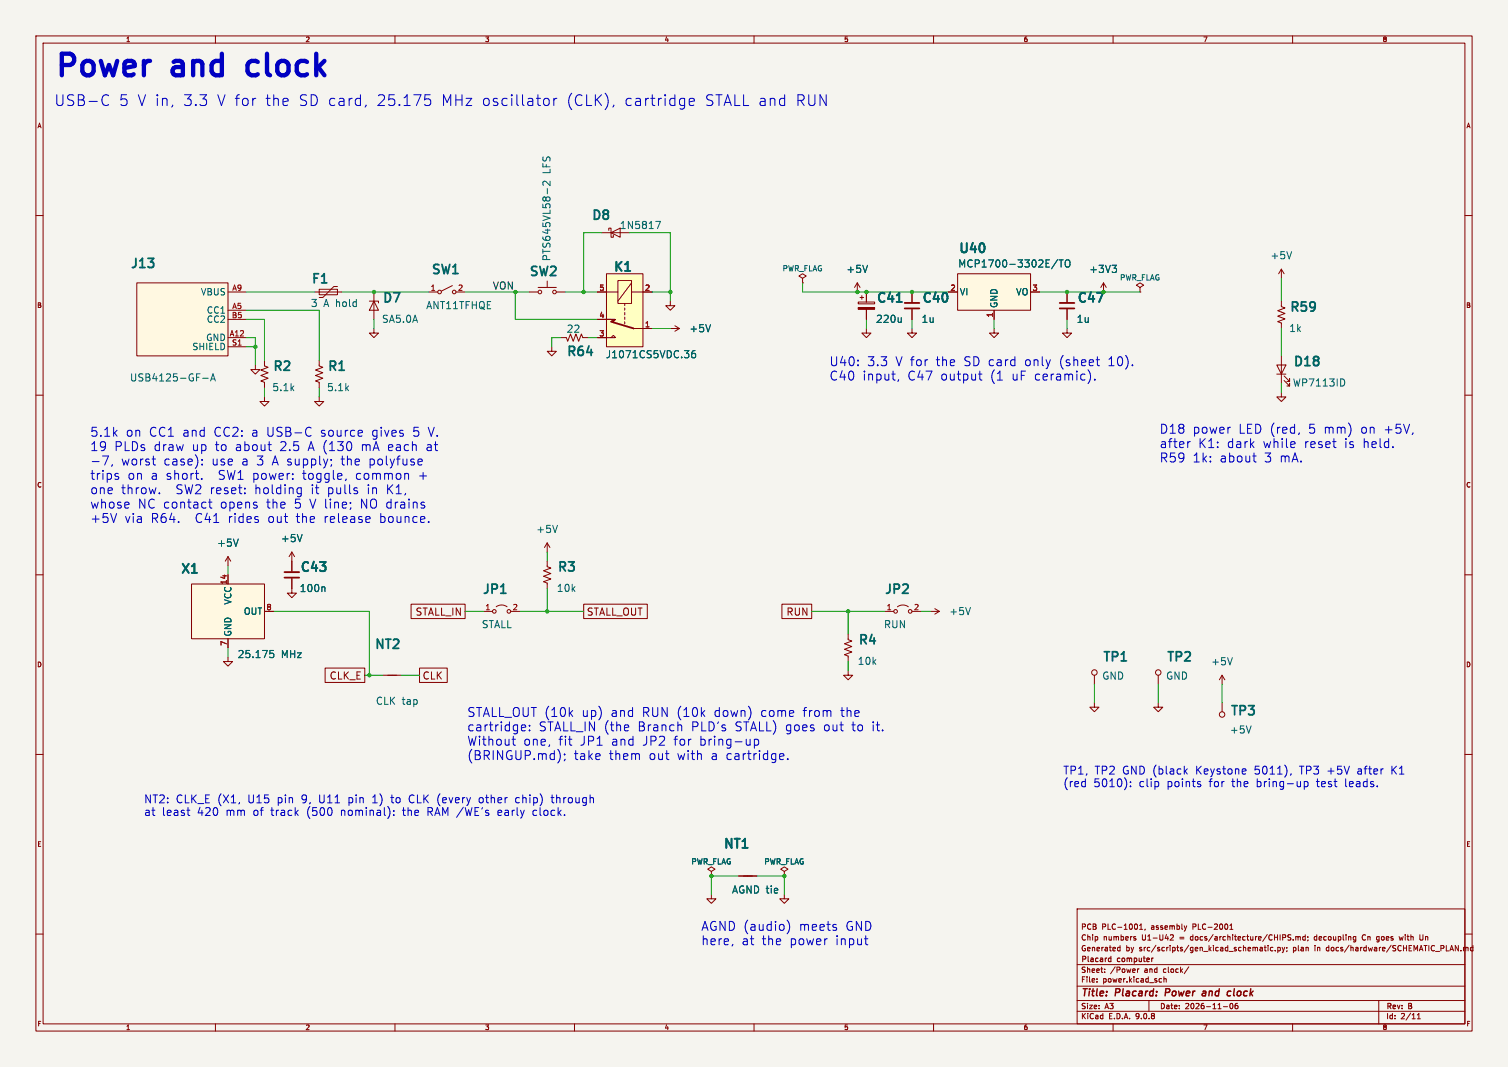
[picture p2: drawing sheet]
<svg xmlns="http://www.w3.org/2000/svg" width="420mm" height="297mm" viewBox="0 0 420 297" stroke-linecap="round" stroke-linejoin="round" font-family="sans-serif">
<path d="M0 0h420v297h-420z" fill="#f5f4ef" stroke="#f5f4ef" stroke-width=".28"/>
<g fill="none" stroke="#840000" stroke-width=".28">
<path d="M10 10h400v277h-400zM12 12h396v273h-396zM60 10v2M110 10v2M160 10v2M210 10v2M260 10v2M310 10v2M360 10v2M10 60h2M238.8 78.7l-.8 1.3M238.8 78.7l.7 1.3"/>
<path d="M238.8 78.7v2.6M356.9 74.9l-.8 1.3M356.9 74.9l.7 1.3M356.9 74.9v2.6M408 60h2M239 84.1h4.6v.5h-4.6zM239.5 82.8h1M240 82.3v1M241.3 91.4v1.3h1.3l-1.3 1.3-1.3-1.3h1.3M241.3 81.3v2.8M241.3 86.1v2.8M297.2 91.4v1.3h1.2l-1.2 1.3-1.3-1.3h1.3"/>
<path d="M317.5 80l1-.6-1-.7-1 .7 1 .6v1.3M317.5 81.3h.1M356.9 83.8v1.5l1 .4-2 .8 2 .7-2 .8 2 .8-2 .7 1 .4v1.5M356.9 99.1v7.6M10 110h2M355.6 101.6h2.5l-1.2 2.5zM355.6 104.1h2.5M356.9 109.2v1.3h1.2l-1.2 1.3-1.3-1.3h1.3M357.6 105.9l1.6 1.5v-.7v.7h-.8M357.6 104.6l1.6 1.6v-.8v.8h-.8M408 110h2M10 160h2"/>
<path d="M408 160h2M236.2 176.5v1.6l1 .3-2 .8 2 .8-2 .7 2 .8-2 .7 1 .4v1.6M246.4 170.2h2.5M249.9 168.9l.8-.4 .8-.1 1.5 .5M254 170.2h2.5M259.1 170.2h2.5M260.3 169.4l1.3 .8M261.6 170.2l-1.3 .7M236.2 186.7v1.3h1.3l-1.3 1.2-1.3-1.2h1.3M10 210h2M408 210h2M198.1 242.6l1-.7-1-.6-1 .6 1 .7v1.2"/>
<path d="M198.1 243.8h.1M198.1 248.9v1.3h1.3l-1.3 1.3-1.3-1.3h1.3M205.7 243.8h5.1M218.4 242.6l1.1-.7-1.1-.6-1 .6 1 .7v1.2M218.4 243.8h.1M218.4 248.9v1.3h1.3l-1.3 1.3-1.2-1.3h1.2M300 253h108v32h-108zM317.4 258.7h.8M317.4 257.6l.4-.4v1.5M318.9 258.6l-.1 .3M329.8 257.7l.4 1M330.2 258.7l-.2 .3"/>
<path d="M330.5 257.7l-.3 1M342.5 258.7h.9M342.5 257.6l.4-.4v1.5M10 260h2M300 278.5h108M300 274.5h108M300 268.5h108M305.5 273.2v.2M305.5 272.5v.1M307.7 270.5v.2M307.7 269.8v.1M311.4 264.6h.5"/>
<path d="M311.4 263.8h.5M311.9 263.2v1.5M315.9 261.2l.5 .3-.5 .2M315.9 260.7l.4 .1M316.8 269.7v1M317.2 269.7l-.4 .3M320 278.5v3M323.1 272.4l.4 .1M323.5 273.3l-.4 .1M324.2 272.5h.5l.1 .9M324.2 271.9v1.5M325.9 260.3l.6-.1 .3 .4-.9 1.1h.9"/>
<path d="M331.1 269.1l-1.3 1.9M342.7 279.4l.2-.1a.8 .8 0 0 1 .5 .7 .8 .8 0 0 1-.5 .8l-.4-.6zM344.7 279.3l-.5 .1-.2 .2-.1 .9 .3 .3 .5-.2v-.7h-.5l-.3 .2M351.1 263.7l.5 .2v.8M351.6 264.6l-.5 .1M351.6 264l-.5 .1M352.1 263.7h.6M352.3 263.2v1.3l.4 .2M353.2 263.2v.1M353.2 263.7v1M354.5 263.8l-.4-.1-.3 .3 .1 .6h.6M355.2 264.5v.2"/>
<path d="M355.9 263.8l.4-.1 .3 .3-.2 .6h-.5M355.9 263.7v1.5M357.1 263.7l.3 1M357.4 264.7l-.3 .5M357.8 263.7l-.4 1M358.4 263.8v.1M358.4 264.6l-.1 .3M358.9 260.2l.6 .1M359.2 261l.3 .3-.3 .4M360.2 261.5v.2M360.9 260.8l.4-.1 .2 .2M360.9 260.7v1"/>
<path d="M361.5 260.9l.2-.2 .4 .1 .1 .9M361.5 260.9v.8M363.5 260.8l-.4-.1-.3 .3 .1 .6h.6M363.5 260.2v1.5M364.2 260.8v.1M364.3 261.6l-.1 .3M377 261.6h.6M377 260.8h.6M377.6 260.7v1.2l-.5 .3M383.4 260.8v.7M384 278.5v6.5M389.7 260.7l.2 1"/>
<path d="M395.4 260.2v1.2l.6 .3M407.6 263.8l.4-.1 .2 .2M407.6 263.7v1M408 260h2M408.2 263.9l.2-.2 .4 .1 .1 .9M408.2 263.9v.8M410.2 263.8l-.4-.1-.3 .3 .2 .6h.5M410.2 263.2v1.5M60 285v2M110 285v2M160 285v2M210 285v2"/>
<path d="M260 285v2M300 281.5h108M310 285v2M340.7 280.2h1.2M360 285v2M394.7 283.6h.9M394.7 282.5l.5-.4v1.5"/>
<circle cx="249.4" cy="170.2" r=".51"/>
<circle cx="253.5" cy="170.2" r=".51"/>
</g>
<path d="M324.7 275.2l-.2 2M334.9 277.1h.8M335 276h.8M335.8 276.3l-.9 .2M342.6 275.9l.2 .1" fill="none" stroke="#840000" stroke-width=".4"/>
<path d="M309 266.7l.4 .1M309.4 266.2v1.5M309.4 267.6l-.4 .1" fill="none" stroke="#840000" stroke-width=".3"/>
<path d="M239 85.6h4.6v.5h-4.6z" fill="#840000" stroke="#840000" stroke-width=".28"/>
<path d="M249.7 84h1.5" fill="none" stroke="#006464" stroke-width=".51"/>
<path d="M251 88.4v1.3M251 89.5l-.1 .1M374.1 105.6l.4 .7-.4 1.1" fill="none" stroke="#006464" stroke-width=".28"/>
<path d="M266.7 76.2h20.3v10.2h-20.3z" fill="#fff8e1"/>
<path d="M266.7 76.2h20.3v10.2h-20.3zM254 81.3v2.8M254 86.1v2.8M264.2 81.3h2.5M276.9 86.4v2.5M287 81.3h2.6M73.7 110.5v1.3h1.2l-1.2 1.2-1.3-1.2h1.3" fill="none" stroke="#840000" stroke-width=".28"/>
<path d="M294.6 72.2l-1.7 2.6M295 72.3h1.1M295.5 72.3v2M296.8 72.6l.3-.3a.67 .67 0 0 1 .9 .7v.7a.67 .67 0 0 1-.7 .7 .67 .67 0 0 1-.6-.7z" fill="none" stroke="#006464" stroke-width=".28"/>
<path d="M252 84.3h4M252 85.9h4" fill="none" stroke="#840000" stroke-width=".51"/>
<path d="M38.1 78.7h25.4v20.4h-25.4z" fill="#fff8e1"/>
<g fill="none" stroke="#840000" stroke-width=".28">
<path d="M38.1 78.7h25.4v20.4h-25.4zM94 79.8h-1l-3.1 3h-1M126 79.5l-3.1 1.5M307.3 78.7l-.7 1.3M307.3 78.7l.8 1.3M307.3 78.7v2.6M63.5 81.3h5.1M63.5 86.4h5.1M63.5 88.9h5.1M63.5 94h5.1M63.5 96.5h5.1M87.6 81.3h7.6"/>
<path d="M88.9 80.5h5.1v1.5h-5.1zM102.9 83.8h2.5v.5M104.1 91.4v1.3h1.3l-1.3 1.3-1.2-1.3h1.2M104.1 83.8l1.3 2.6h-2.5zM104.1 81.3v7.6M119.4 81.3h2.5M127 81.3h2.5M186.7 83.8v1.3h1.3l-1.3 1.3-1.3-1.3h1.3M254 91.4v1.3h1.3l-1.3 1.3-1.3-1.3h1.3M276.9 91.4v1.3h1.2l-1.2 1.3-1.3-1.3h1.3M297.2 81.3v2.8M297.2 86.1v2.8"/>
<path d="M71.1 101.6v1.3h1.3l-1.3 1.2-1.3-1.2h1.3M73.7 100.3v1.6l1 .3-2.1 .8 2.1 .8-2.1 .7 2.1 .8-2.1 .7 1.1 .4v1.6M88.9 100.3v1.6l1 .3-2 .8 2 .8-2 .7 2 .8-2 .7 1 .4v1.6M88.9 110.5v1.3h1.3l-1.3 1.2-1.3-1.2h1.3M63.5 182.9v1.3h1.3l-1.3 1.2-1.3-1.2h1.3M106.7 188h5.1M304.8 195.6v1.3h1.3l-1.3 1.2-1.3-1.2h1.3M304.8 188v2.5M322.6 195.6v1.3h1.2l-1.2 1.2-1.3-1.2h1.3M322.6 188v2.5M340.4 188l-.8 1.2M340.4 188l.7 1.2"/>
<path d="M340.4 188v2.5M340.4 195.6v2.5"/>
<circle cx="122.4" cy="81.3" r=".51"/>
<circle cx="126.5" cy="81.3" r=".51"/>
<circle cx="304.8" cy="187.2" r=".76"/>
<circle cx="322.6" cy="187.2" r=".76"/>
<circle cx="340.4" cy="198.9" r=".76"/>
</g>
<path d="M309.7 73.8h1.3l-.7 .8M310.8 74.7l.2 .3-.2 .8M56.5 105.3h1.5M58.7 106.1l.6-2 .7 2M58.8 105.5h1" fill="none" stroke="#006464" stroke-width=".28"/>
<path d="M295.1 84.3h4.1M295.1 85.9h4.1" fill="none" stroke="#840000" stroke-width=".51"/>
<path d="M53.3 162.6h20.4v15.2h-20.4z" fill="#fff8e1"/>
<g fill="none" stroke="#840000" stroke-width=".28">
<path d="M152.4 78.2v1.8M167.6 64.8h5.1M169.5 64.1v-.6h.7v2.5h.6v-.6M170.2 64.8l2.5-1.3v2.5zM223.5 77.5l1-.7-1-.6-1 .6 1 .7v1.2M223.5 78.7h.1M147.3 81.3h2.6M149.9 80h5M153.7 96.5v1.3h-1.3l1.3 1.3 1.2-1.3h-1.2M154.9 81.3h2.6M156.2 94h1.5l.4 1 .8-2 .7 2 .8-2 .8 2 .7-2 .4 1h1.5M63.5 154.9v2.6"/>
<path d="M63.5 154.9l-.8 1.3M63.5 154.9l.8 1.3M81.3 153.7l-.8 1.2M81.3 153.7l.7 1.2M81.3 153.7v5.3M152.4 156.2v1.5l1 .4-2 .8 2 .7-2 .8 2 .8-2 .7 1 .4v1.5M152.4 151.1l-.8 1.3M152.4 151.1l.8 1.3M152.4 151.1v2.6M53.3 162.6h20.4v15.2h-20.4zM63.5 177.8v2.5M73.7 170.2h2.5"/>
<path d="M81.3 161v4.1h1.2l-1.2 1.3-1.3-1.3h1.3"/>
<circle cx="150.4" cy="81.3" r=".51"/>
<circle cx="154.4" cy="81.3" r=".51"/>
</g>
<path d="M152.4 52.4v1.6M153.2 50.4v1.3l-1.4-1.3-.6 .4 .2 .8M182.6 61.6h1.4l-.9 2M90.4 163.4l.1 1.3M75.2 181.1h1M75.4 181.8h.5l.4 .4-.2 .8-.7 .1" fill="none" stroke="#006464" stroke-width=".28"/>
<path d="M79.2 159.3h4.1M79.2 160.8h4.1" fill="none" stroke="#840000" stroke-width=".51"/>
<path d="M168.9 76.2h10.2v20.3h-10.2z" fill="#ffffc2"/>
<g fill="none" stroke="#840000" stroke-width=".28">
<path d="M168.9 76.2h10.2v20.3h-10.2zM172.1 78.1h3.8v6.4h-3.8zM175.9 78.7l-3.8 5.1M166.4 94h5l-.6-.7-.6 .7M166.4 81.3h5.7M166.4 88.9h2.5M174 84.5v.6M174 85.7v.7M174 87v.6M174 88.3v.6M174 89.5v.7M175.9 81.3h5.7"/>
<path d="M176.5 91.4h5.1M186.7 91.4h2.5M188 90.7l1.2 .7M189.2 91.4l-1.2 .8M241.3 81.3v2.8M241.3 86.1v2.8M254 81.3v2.8M254 86.1v2.8M264.2 81.3h2.5M276.9 86.4v2.5M287 81.3h2.6M297.2 81.3v2.8"/>
<path d="M297.2 86.1v2.8M81.3 156.2v2.8M63.5 177.8v2.5M73.7 170.2h2.5M81.3 161v2.8M114.5 168.2h15v4h-15zM134.6 170.2h2.6M138.2 168.9l.7-.4 .9-.1 1.4 .5M142.2 170.2h2.6M162.6 168.2h17.7v4h-17.7zM217.8 168.2h8.3v4h-8.3zM90.5 186h11.1v4h-11.1z"/>
<path d="M116.8 186h7.8v4h-7.8zM198.1 243.8h.1M205.7 243.8h5.1M218.4 243.8h.1"/>
<circle cx="137.7" cy="170.2" r=".51"/>
<circle cx="141.7" cy="170.2" r=".51"/>
</g>
<path d="M168.9 88.9h2.5l-.6 .6-.6-.6z" fill="#840000" stroke="#840000" stroke-width=".28"/>
<path d="M170.2 89.5l6.3 1.9" fill="none" stroke="#840000" stroke-width=".51"/>
<path d="M294.6 72.2l-1.7 2.6M295 72.3h1.1M295.5 72.3v2M296.8 72.6l.3-.3a.67 .67 0 0 1 .9 .7v.7a.67 .67 0 0 1-.7 .7 .67 .67 0 0 1-.6-.7zM309.7 73.8h1.3l-.7 .8M310.8 74.7l.2 .3-.2 .8M193.6 97.6l-.6 .1a1.35 1.35 0 0 0 0 1.9l.7-.2 .1-.7-.4-.3-.6 .1-.2 .2M251 88.4v1.3M251 89.5l-.1 .1M90.4 163.4l.1 1.3M75.2 181.1h1M75.4 181.8h.5l.4 .4-.2 .8-.7 .1" fill="none" stroke="#006464" stroke-width=".28"/>
<path d="M249.7 84h1.5M139.5 165.1h1.4" fill="none" stroke="#006464" stroke-width=".51"/>
<g fill="none" stroke="#009600" stroke-width=".28">
<path d="M167.6 64.8h-5v16.5M175.3 64.8h11.4v19M223.5 78.7v2.6h40.7M356.9 77.5v6.3M68.6 88.9h5.1v11.4M68.6 81.3h19M68.6 94h2.5v7.6M68.6 96.5h2.5M68.6 86.4h20.3v13.9M95.2 81.3h24.2M104.1 88.9v2.5M129.5 81.3h17.8"/>
<path d="M143.5 81.3v7.6h22.9M156.2 94h-2.5v2.5M157.5 81.3h8.9M163.8 94h2.6M181.6 81.3h5.1M181.6 91.4h5.1M241.3 88.9v2.5M254 88.9v2.5M276.9 88.9v2.5M289.6 81.3h27.9M297.2 88.9v2.5M356.9 91.4v7.7"/>
<path d="M73.7 108v2.5M88.9 108v2.5M356.9 106.7v2.5M63.5 157.5v2.5M152.4 153.7v2.5M76.2 170.2h26.7v17.8M129.5 170.2h5.1M144.8 170.2h17.8M152.4 163.8v6.4M226.1 170.2h20.3M236.2 170.2v6.3M256.5 170.2h2.6"/>
<path d="M63.5 180.3v2.6M101.6 188h5.1M111.8 188h5M236.2 184.2v2.5M304.8 190.5v5.1M322.6 190.5v5.1M340.4 190.5v5.1M205.7 243.8h-7.6v5.1M210.8 243.8h7.6v5.1"/>
</g>
<g fill="none" stroke="#0000c2" stroke-width=".28">
<path d="M29 26.5a1.05 1.05 0 0 1 1.2 .2M30.2 29.1a1.05 1.05 0 0 1-1.2 .1M48.1 29.2l-.1 .5M55.7 26.4h1.8l-1 1.1M57.4 27.8l.1 .3-.1 1M71.2 27.4l-.7 .3M79.8 27.4l.3 .1 .1 .6-1.4 .3M80.1 29.2l-.3 .2M100.1 27.4l.3 .1M100.4 26.4v3M100.4 29.2l-.3 .2M102 29.4l-.3 .4"/>
<path d="M119.8 26.4h-1.4l-.2 1.4 .5-.3 1 .2 .3 .4-.2 1-.4 .3h-.7l-.5-.3M149.4 27.4h1.1M150 29.2l.5 .2M151.5 27.7a.81 .81 0 0 1 .8-.3 .81 .81 0 0 1 .7 .5v.9a.81 .81 0 0 1-.8 .6 .81 .81 0 0 1-.8-.6zM154.2 27.4v2M154.8 27.4l-.6 .5M168.7 26.1a3.5 3.5 0 0 1 0 4.3M189.2 28.8l.6 .6 .9-.2M190.7 27.5l-.9-.1-.6 .5M190.7 27.4v2.4a.81 .81 0 0 1-1.3 .4M193 27.4h-.6l-.4 .4 .1 1.4 .9 .2M193.4 28.1l-1.4 .3"/>
<path d="M218.2 27.4h-.5l-.6 .5 .1 1.2 .5 .3h.5M228.4 26.4l1.7 3v-3M282.7 99.3v2.5M305.6 99.3v2.1l.1 .3 .5 .1M85.6 119.1l.6-.2 .4 .3M100.1 119.8l.7 .1 .1 .5-1.2 .2M112 119.8l.2 .1M250.3 105.7l-.3 .5M272.5 104.1h1M272.9 103.3v2.1l.1 .3 .5 .1M277.8 105.8h1.4M282.4 100.1l.3 .2"/>
<path d="M282.7 101.7l-.3 .1M292.5 100.1l-.6 1.7M303.6 104v1.7l-.6 1.1M304.9 105.6v.2M305.3 100.1h.9M315.4 101.6v.2M342.5 118.9h.2M376.1 118.8v1.7M28.6 126.9h1.6l-1.1 2.5M31.3 129.3l-.2 .5M32.4 132.6l.6 .1 .1 .4-.4 .3h-.5M32.4 131.8l.6 .1"/>
<path d="M42.4 127.8h.9M42.8 129.3l.5 .1M44.4 137.2v.2M56.2 133.2v.2M56.3 129.2v.2M56.3 127.9v.2M58.1 139.8h.9M58.4 138.9v2.2l.2 .2 .4 .1M68.2 137.2v.2M68.2 135.9v.2M71.3 139.8l.2 .1M74.6 123.8h1"/>
<path d="M75 122.9v2.2l.1 .2 .5 .1M81.5 133.2v.2M81.5 131.9v.2M83.9 135.8v2l-.2 .4M83.9 135.9l-.7-.1-.5 .4v.8l.3 .3h.9M86.6 121.2l-.4 .2-.6-.1M91.3 127.8l-.6 1.6M92.2 127.9v.2M92.4 129.3l-.3 .5M94.9 131.8l.2 .1 .1 .5-1.2 .2M95.1 133.3l-.2 .1M96.4 133.3l-.2 .5"/>
<path d="M97.4 122.9a1.56 1.56 0 0 1 0 2.5h-.3M97.6 139.9v.2M98.7 136.5l.8 .2 .1 .4-.3 .3-.7-.1M98.7 135.9h.8M100.8 121.3l-.7 .1M112 120.6l.4 .4-.4 .4M112.7 132l.4-.2 .6 .1 .1 1.5M112.7 131.8v1.6M115.6 123.8l.3 .3v1.3M116.4 128.6l1.2-.2-.1-.5-.7-.1-.4 .3 .1 1.2h1M118.2 139.9l-.6-.1-.4 .3M331.5 122.9l-.6 .3"/>
<path d="M348.9 126.9h.9M349.2 128.2l.2 .3 .4 .1M360.3 122.9l.3 .1 .1 .5-1.2 .3M360.6 124.5l-.3 .1M361.9 120.5l-.3 .5M371.1 122.9h1M371.6 124.5l.5 .1M387.9 124.4v.2M393.5 120.5l-.2 .5M32.5 142.9l-.9 2.5M59.5 145.4h1.4M71.3 140.6l.3 .4-.3 .4"/>
<path d="M71.3 144.6l.6 .1 .1 .4-.4 .3h-.4M71.3 143.8l.6 .1M79.1 143.8h1M79.9 145.4h.2M97.7 141.3l-.2 .5M102 145.3h1M102 143.9l.7-.1 .3 .1 .1 .5-1.2 .2M117.2 140.2l1.1 .8-.3 .4-.8-.1M118.2 143.9l.1 .5-1.2 .2M119.4 145.2v.2M158.8 198.5l.7 .9M159.5 197.8l-.9 .9"/>
<path d="M195.6 198.5l.7 .9M196.3 197.8l-1 .9M208.6 196.7a2.94 2.94 0 0 1 0 3.6M220.7 197.8l.2 .1 .2 .5-1.2 .2M220.9 199.3l-.2 .1M230.7 197.8h.4l.3 .3v1.3M142.6 205.8h1M143 204.9v2.2l.1 .2 .5 .1M145.3 203.3h1M145.3 201.9l.8-.1 .2 .1 .1 .5-1.2 .2M147.5 203.2v.2M147.5 201.9v.2"/>
<path d="M155.8 209.3l.3 .9-.3 1.5M157.2 209.9v.2M157.4 211.3l-.3 .5M158.3 205.8h1M159 207.4h.3M166.3 207.4h1.4M174.7 201.8l.3 .1 .1 .5-1.2 .2M175 203.3l-.3 .1M178 209.9l.1 1.5M189.1 201.8h.4l.4 .3v1.3M192.2 205.8h.3M208.9 207.2l-.3 .2-.6-.1"/>
<path d="M208.9 205.8v1.6M210.1 205.9l.7-.1 .5 .4v.8l-.2 .3h-1M210.1 205.8v2.5M217.1 210.6l1.2-.2-.1-.5-.7-.1-.4 .3 .1 1.2h1M219.4 211.2v.2M233.9 201.8h1M234.6 203.4h.3M245.8 203.2v.2M314.9 218.8v.2M314.9 217.6v.2M322.5 217.6l.2 .3-.2 1M330 214.6l.7 .9"/>
<path d="M330.7 214l-.9 .8M333.8 218.3l.5 .1 .1 .3-.3 .3h-.4M333.8 217.5l.5 .1M346.3 214l.6 .1 .1 .4-1 .2M346.9 215.4l-.6 .1M359.6 215.4l-.2 .4M362.2 218.8l-.6 .2M362.2 217.5v1.5M363.3 217.6l.6-.1 .4 .4-.2 1h-.8M363.3 217.5v2.2M371.5 217.5h.9M372.2 219h.2"/>
<path d="M383.6 218.8v.2M385.3 214l-.5 .1M52 225.5h.9M52.4 226.7l.5 .3M82.4 226.2l.7 .8M83.1 225.5l-.9 .9M92.2 224.9l.3 .7-.3 1.3M108.1 224.6a2.55 2.55 0 0 1-.1 3.2M109.7 226.8v.2M109.7 225.6v.2M135.9 226.3l.3 .3-.3 .4M135.9 225.5l.2 .1"/>
<path d="M141.1 222h.2M150.7 221.4l.3 1-.3 1.5M157.2 226.8v.2M164.5 222.1h.7l.1 1.4M219.2 256.1a2.87 2.87 0 0 1 0 3.8M232.7 258.1l.3 .4-.3 .5M232.7 257.3l.2 .1M204.1 262.9l-.1 .3M230.2 261.3h.2M240.8 261.3h.9M241.1 260.5v2.1l.1 .3 .5 .1"/>
</g>
<path d="M69.2 17.5l-.3 .6v1.7l.3 .6" fill="none" stroke="#0000c2" stroke-width="1.2"/>
<g fill="#009600" stroke="#009600" stroke-width=".28">
<circle cx="102.9" cy="188" r=".46"/>
<circle cx="152.4" cy="170.2" r=".46"/>
<circle cx="241.3" cy="81.3" r=".46"/>
<circle cx="254" cy="81.3" r=".46"/>
<circle cx="238.8" cy="81.3" r=".46"/>
<circle cx="218.4" cy="243.8" r=".46"/>
<circle cx="198.1" cy="243.8" r=".46"/>
<circle cx="236.2" cy="170.2" r=".46"/>
<circle cx="71.1" cy="96.5" r=".46"/>
<circle cx="104.1" cy="81.3" r=".46"/>
<circle cx="307.3" cy="81.3" r=".46"/>
<circle cx="297.2" cy="81.3" r=".46"/>
<circle cx="162.6" cy="81.3" r=".46"/>
<circle cx="143.5" cy="81.3" r=".46"/>
<circle cx="186.7" cy="81.3" r=".46"/>
</g>
<g font-size="8.4" fill="#0000c2">
<text x="15" y="21.8">Power</text>
<text x="48.5" y="21.8">and</text>
<text x="71.8" y="21.8">clock</text>
</g>
<g font-size="4.2" fill="#0000c2">
<text x="15" y="29.8">USB-C</text>
<text x="32.9" y="29.8">5 V in,</text>
<text x="50.3" y="29.8">3.3</text>
<text x="59.6" y="29.8">V for</text>
<text x="72.7" y="29.8">the</text>
<text x="81.9" y="29.8">SD card,</text>
<text x="103.3" y="29.8">25.175</text>
<text x="121.1" y="29.8">MHz oscillator</text>
<text x="155.7" y="29.8">(CLK),</text>
<text x="171.7" y="29.8">cartridge</text>
<text x="194" y="29.8">STALL and</text>
<text x="219" y="29.8">RUN</text>
</g>
<g font-size="3.5" fill="#006464">
<text x="164.4" y="61.9">D8</text>
<text x="266.7" y="71.1">U40</text>
<text x="36" y="75.3">J13</text>
<text x="119.8" y="77">SW1</text>
<text x="147.1" y="77.6">SW2</text>
<text x="170.6" y="76.3">K1</text>
<text x="86.4" y="79.6">F1</text>
<text x="106.2" y="84.9">D7</text>
<text x="243.8" y="84.9">C41</text>
<text x="256.5" y="84.9">C40</text>
<text x="299.7" y="84.9">C47</text>
<text x="358.9" y="87.5">R59</text>
<text x="157.5" y="99.8">R64</text>
<text x="75.7" y="103.9">R2</text>
<text x="90.9" y="103.9">R1</text>
<text x="359.9" y="102.7">D18</text>
<text x="50" y="160.3">X1</text>
<text x="83.3" y="159.9">C43</text>
<text x="154.9" y="159.8">R3</text>
<text x="134" y="166">JP1</text>
<text x="246" y="166">JP2</text>
<text x="104" y="181.3">NT2</text>
<text x="238.7" y="180.1">R4</text>
<text x="306.8" y="184.8">TP1</text>
<text x="324.6" y="184.8">TP2</text>
<text x="342.4" y="199.8">TP3</text>
<text x="201.2" y="236.9">NT1</text>
</g>
<g font-size="3.5" fill="#0000c2">
<text x="230.9" y="102.1">U40:</text>
<text x="230.9" y="106.1">C40</text>
<text x="240" y="106.1">input,</text>
<text x="241.3" y="102.1">3.3</text>
<text x="249.1" y="102.1">V for</text>
<text x="252.5" y="106.1">C47</text>
<text x="260.2" y="102.1">the</text>
<text x="261.6" y="106.1">output</text>
<text x="267.9" y="102.1">SD card</text>
<text x="275.4" y="106.1">(1</text>
<text x="281.3" y="106.1">uF ceramic).</text>
<text x="284.8" y="102.1">only</text>
<text x="294.4" y="102.1">(sheet</text>
<text x="307.9" y="102.1">10).</text>
<text x="25" y="121.7">5.1k</text>
<text x="25" y="125.8">19</text>
<text x="31.6" y="125.8">PLDs draw</text>
<text x="34.8" y="121.7">on</text>
<text x="41.2" y="121.7">CC1 and</text>
<text x="53.1" y="125.8">up</text>
<text x="59.1" y="121.7">CC2:</text>
<text x="59.5" y="125.8">to</text>
<text x="65" y="125.8">about</text>
<text x="69.5" y="121.7">a USB-C</text>
<text x="77.4" y="125.8">2.5</text>
<text x="85.2" y="125.8">A (130</text>
<text x="88.6" y="121.7">source</text>
<text x="99.9" y="125.8">mA each</text>
<text x="102.9" y="121.7">gives</text>
<text x="114.3" y="121.7">5 V.</text>
<text x="117.9" y="125.8">at</text>
<text x="322.8" y="120.9">D18</text>
<text x="322.8" y="124.9">after</text>
<text x="332" y="120.9">power</text>
<text x="333.5" y="124.9">K1:</text>
<text x="341.4" y="124.9">dark</text>
<text x="344.7" y="120.9">LED (red,</text>
<text x="351.4" y="124.9">while</text>
<text x="362.8" y="124.9">reset</text>
<text x="364" y="120.9">5 mm)</text>
<text x="373.9" y="124.9">is</text>
<text x="378.4" y="120.9">on</text>
<text x="379" y="124.9">held.</text>
<text x="384.8" y="120.9">+5V,</text>
<text x="25" y="129.8">-7,</text>
<text x="33.5" y="129.8">worst</text>
<text x="45.3" y="129.8">case):</text>
<text x="58.6" y="129.8">use</text>
<text x="66.9" y="129.8">a 3 A supply;</text>
<text x="94.3" y="129.8">the</text>
<text x="102" y="129.8">polyfuse</text>
<text x="322.8" y="128.9">R59</text>
<text x="332" y="128.9">1k:</text>
<text x="339.4" y="128.9">about</text>
<text x="351.8" y="128.9">3 mA.</text>
<text x="25" y="133.7">trips</text>
<text x="25" y="137.8">one</text>
<text x="33.5" y="137.8">throw.</text>
<text x="35.3" y="133.7">on</text>
<text x="41.7" y="133.7">a short.</text>
<text x="48.6" y="137.8">SW2 reset:</text>
<text x="60.3" y="133.7">SW1 power:</text>
<text x="70.4" y="137.8">holding</text>
<text x="83.6" y="133.7">toggle,</text>
<text x="86.1" y="137.8">it</text>
<text x="90.5" y="137.8">pulls</text>
<text x="98.3" y="133.7">common</text>
<text x="101.6" y="137.8">in</text>
<text x="106.9" y="137.8">K1,</text>
<text x="115.8" y="133.7">+</text>
<text x="25" y="141.8">whose</text>
<text x="38.2" y="141.8">NC contact</text>
<text x="60.9" y="141.8">opens</text>
<text x="73.8" y="141.8">the</text>
<text x="81.5" y="141.8">5 V line;</text>
<text x="99.7" y="141.8">NO drains</text>
<text x="25" y="145.8">+5V</text>
<text x="34.5" y="145.8">via</text>
<text x="41.7" y="145.8">R64.</text>
<text x="53.9" y="145.8">C41</text>
<text x="63" y="145.8">rides</text>
<text x="74" y="145.8">out</text>
<text x="81.8" y="145.8">the</text>
<text x="89.5" y="145.8">release</text>
<text x="105" y="145.8">bounce.</text>
<text x="130" y="203.7">cartridge:</text>
<text x="130" y="199.7">STALL_OUT (10k</text>
<text x="149.8" y="203.7">STALL_IN (the</text>
<text x="161.7" y="199.7">up)</text>
<text x="169.8" y="199.7">and</text>
<text x="177.3" y="203.7">Branch</text>
<text x="178.4" y="199.7">RUN (10k</text>
<text x="192.1" y="203.7">PLD's</text>
<text x="198.3" y="199.7">down)</text>
<text x="204.2" y="203.7">STALL) goes</text>
<text x="211.2" y="199.7">come</text>
<text x="223" y="199.7">from</text>
<text x="228.7" y="203.7">out</text>
<text x="233.4" y="199.7">the</text>
<text x="236.6" y="203.7">to</text>
<text x="242.1" y="203.7">it.</text>
<text x="130" y="207.8">Without</text>
<text x="145.6" y="207.8">one,</text>
<text x="155.3" y="207.8">fit</text>
<text x="161.2" y="207.8">JP1</text>
<text x="169.8" y="207.8">and</text>
<text x="178.5" y="207.8">JP2</text>
<text x="187.1" y="207.8">for</text>
<text x="194.2" y="207.8">bring-up</text>
<text x="130" y="211.7">(BRINGUP.md);</text>
<text x="159.6" y="211.7">take</text>
<text x="169.3" y="211.7">them</text>
<text x="180.3" y="211.7">out</text>
<text x="188.2" y="211.7">with</text>
<text x="197.5" y="211.7">a cartridge.</text>
<text x="195.2" y="263.3">here,</text>
<text x="195.2" y="259.3">AGND (audio)</text>
<text x="206.3" y="263.3">at</text>
<text x="211.9" y="263.3">the</text>
<text x="219.6" y="263.3">power</text>
<text x="222.2" y="259.3">meets</text>
<text x="232.3" y="263.3">input</text>
<text x="235.2" y="259.3">GND</text>
</g>
<g font-size="3.1" fill="#0000c2">
<text x="296" y="215.8">TP1,</text>
<text x="304.7" y="215.8">TP2 GND (black</text>
<text x="332.7" y="215.8">Keystone</text>
<text x="349.1" y="215.8">5011),</text>
<text x="361.7" y="215.8">TP3 +5V</text>
<text x="377.7" y="215.8">after</text>
<text x="387.2" y="215.8">K1</text>
<text x="296" y="219.3">(red</text>
<text x="304.4" y="219.3">5010):</text>
<text x="317" y="219.3">clip</text>
<text x="324.8" y="219.3">points</text>
<text x="336.5" y="219.3">for</text>
<text x="342.8" y="219.3">the</text>
<text x="349.6" y="219.3">bring-up</text>
<text x="366.4" y="219.3">test</text>
<text x="374.3" y="219.3">leads.</text>
<text x="40" y="227.3">at</text>
<text x="40" y="223.7">NT2:</text>
<text x="44.9" y="227.3">least</text>
<text x="48.8" y="223.7">CLK_E (X1,</text>
<text x="54.7" y="227.3">420</text>
<text x="62.7" y="227.3">mm</text>
<text x="68.8" y="223.7">U15</text>
<text x="70.2" y="227.3">of</text>
<text x="75.2" y="227.3">track</text>
<text x="76.9" y="223.7">pin</text>
<text x="83.7" y="223.7">9,</text>
<text x="85.2" y="227.3">(500</text>
<text x="88.5" y="223.7">U11</text>
<text x="94.6" y="227.3">nominal):</text>
<text x="96.7" y="223.7">pin</text>
<text x="103.4" y="223.7">1)</text>
<text x="108.7" y="223.7">to</text>
<text x="111.9" y="227.3">the</text>
<text x="113.6" y="223.7">CLK (every</text>
<text x="118.7" y="227.3">RAM /WE's</text>
<text x="133.1" y="223.7">other</text>
<text x="138.4" y="227.3">early</text>
<text x="143.3" y="223.7">chip)</text>
<text x="148.1" y="227.3">clock.</text>
<text x="153.4" y="223.7">through</text>
</g>
<g font-size="2.8" fill="#006464">
<text x="153.5" y="48.5" transform="rotate(-90 153.5 48.5)">LFS</text>
<text x="172.6" y="63.9">1N5817</text>
<text x="153.5" y="72.8" transform="rotate(-90 153.5 72.8)">PTS645VL58-2</text>
<text x="235.7" y="76.2">+5V</text>
<text x="266.8" y="74.6">MCP1700-3302E/TO</text>
<text x="303.3" y="76.2">+3V3</text>
<text x="353.8" y="72.3">+5V</text>
<text x="86.5" y="85.6">3 A hold</text>
<text x="118.6" y="86.2">ANT11TFHQE</text>
<text x="106.3" y="90">SA5.0A</text>
<text x="157.8" y="92.8">22</text>
<text x="192" y="92.7">+5V</text>
<text x="243.9" y="90">220u</text>
<text x="256.6" y="90">1u</text>
<text x="299.8" y="90">1u</text>
<text x="359" y="92.6">1k</text>
<text x="168.7" y="99.9">J1071CS5VDC.36</text>
<text x="36.1" y="106.4">USB4125-GF-A</text>
<text x="360" y="107.8">WP7113ID</text>
<text x="75.8" y="109.1">5.1k</text>
<text x="91" y="109.1">5.1k</text>
<text x="149.3" y="148.5">+5V</text>
<text x="60.4" y="152.4">+5V</text>
<text x="78.2" y="151.1">+5V</text>
<text x="83.4" y="165">100n</text>
<text x="155" y="164.9">10k</text>
<text x="264.4" y="171.4">+5V</text>
<text x="134.1" y="175">STALL</text>
<text x="246.1" y="175">RUN</text>
<text x="66.1" y="183.4">25.175</text>
<text x="78.2" y="183.4">MHz</text>
<text x="238.8" y="185.2">10k</text>
<text x="337.3" y="185.4">+5V</text>
<text x="306.9" y="189.4">GND</text>
<text x="324.7" y="189.4">GND</text>
<text x="104.6" y="196.4">CLK tap</text>
<text x="342.5" y="204.4">+5V</text>
<text x="203.8" y="248.9">AGND tie</text>
</g>
<text font-size="2.8" fill="#0f0f0f" x="137.2" y="80.7">VON</text>
<g font-size="2.8" fill="#840000">
<text x="115.8" y="171.6">STALL_IN</text>
<text x="163.3" y="171.6">STALL_OUT</text>
<text x="219.1" y="171.6">RUN</text>
<text x="91.8" y="189.3">CLK_E</text>
<text x="117.6" y="189.3">CLK</text>
<text x="301" y="277.9">Title:</text>
<text x="310.6" y="277.9">Placard:</text>
<text x="325.4" y="277.9">Power</text>
<text x="336.5" y="277.9">and</text>
<text x="344.3" y="277.9">clock</text>
</g>
<g font-size="2.5" fill="#006464">
<text x="56" y="82.4">VBUS</text>
<text x="267.2" y="82.4">VI</text>
<text x="283" y="82.4">VO</text>
<text x="57.6" y="87.5">CC1</text>
<text x="278" y="85.9" transform="rotate(-90 278 85.9)">GND</text>
<text x="57.4" y="95.1">GND</text>
<text x="57.6" y="90">CC2</text>
<text x="53.6" y="97.6">SHIELD</text>
<text x="64.6" y="168.3" transform="rotate(-90 64.6 168.3)">VCC</text>
<text x="67.9" y="171.3">OUT</text>
<text x="64.6" y="177.3" transform="rotate(-90 64.6 177.3)">GND</text>
</g>
<g font-size="2.1" fill="#006464">
<text x="217.9" y="75.7">PWR_FLAG</text>
<text x="311.8" y="78.3">PWR_FLAG</text>
<text x="192.5" y="240.8">PWR_FLAG</text>
<text x="212.8" y="240.8">PWR_FLAG</text>
</g>
<g font-size="2.1" fill="#a90000">
<text x="64.6" y="81">A9</text>
<text x="119.9" y="81">1</text>
<text x="127.5" y="81">2</text>
<text x="166.8" y="81">5</text>
<text x="179.5" y="81">2</text>
<text x="264.6" y="81">2</text>
<text x="287.5" y="81">3</text>
<text x="64.5" y="88.6">B5</text>
<text x="64.6" y="86.1">A5</text>
<text x="166.8" y="88.6">4</text>
<text x="276.6" y="88.4" transform="rotate(-90 276.6 88.4)">1</text>
<text x="63.9" y="93.7">A12</text>
<text x="166.8" y="93.7">3</text>
<text x="179.5" y="91.2">1</text>
<text x="64.5" y="96.3">S1</text>
<text x="63.2" y="162.8" transform="rotate(-90 63.2 162.8)">14</text>
<text x="74.1" y="169.9">8</text>
<text x="135.1" y="169.9">1</text>
<text x="142.7" y="169.9">2</text>
<text x="246.9" y="169.9">1</text>
<text x="254.5" y="169.9">2</text>
<text x="63.2" y="179.9" transform="rotate(-90 63.2 179.9)">7</text>
</g>
<g font-size="2.1" fill="#840000">
<text x="301" y="262">Chip</text>
<text x="301" y="259">PCB</text>
<text x="306.8" y="259">PLC-1001,</text>
<text x="307.2" y="262">numbers</text>
<text x="318" y="262">U1-U42</text>
<text x="320.6" y="259">assembly</text>
<text x="328.6" y="262">=</text>
<text x="331.8" y="262">docs/architecture/CHIPS.md;</text>
<text x="332.2" y="259">PLC-2001</text>
<text x="366.4" y="262">decoupling</text>
<text x="379.9" y="262">Cn</text>
<text x="384.1" y="262">goes</text>
<text x="390.6" y="262">with</text>
<text x="396.4" y="262">Un</text>
<text x="301" y="268.2">Placard</text>
<text x="301" y="265">Generated</text>
<text x="311.3" y="268.2">computer</text>
<text x="313.5" y="265">by</text>
<text x="317.3" y="265">src/scripts/gen_kicad_schematic.py;</text>
<text x="360.2" y="265">plan</text>
<text x="366.4" y="265">in</text>
<text x="369.8" y="265">docs/hardware/SCHEMATIC_PLAN.md</text>
<text x="301" y="273.7">File:</text>
<text x="301" y="271">Sheet:</text>
<text x="307.1" y="273.7">power.kicad_sch</text>
<text x="309.2" y="271">/Power</text>
<text x="318.7" y="271">and</text>
<text x="324.1" y="271">clock/</text>
<text x="301" y="281.1">Size:</text>
<text x="307.6" y="281.1">A3</text>
<text x="323" y="281.1">Date:</text>
<text x="330" y="281.1">2026-11-06</text>
<text x="386" y="281.3">Rev:</text>
<text x="392.4" y="281.3">B</text>
<text x="301" y="283.9">KiCad</text>
<text x="308.7" y="283.9">E.D.A.</text>
<text x="316.3" y="283.9">9.0.8</text>
<text x="386" y="283.9">Id:</text>
<text x="390.1" y="283.9">2/11</text>
</g>
<g font-size="1.8" fill="#840000">
<text x="35" y="11.9">1</text>
<text x="85" y="11.9">2</text>
<text x="135" y="11.9">3</text>
<text x="185" y="11.9">4</text>
<text x="235" y="11.9">5</text>
<text x="285" y="11.9">6</text>
<text x="335" y="11.9">7</text>
<text x="385" y="11.9">8</text>
<text x="10.3" y="35.9">A</text>
<text x="408.3" y="35.9">A</text>
<text x="10.3" y="85.9">B</text>
<text x="408.2" y="85.9">B</text>
<text x="10.3" y="135.9">C</text>
<text x="408.2" y="135.9">C</text>
<text x="10.3" y="185.9">D</text>
<text x="408.2" y="185.9">D</text>
<text x="10.3" y="235.9">E</text>
<text x="408.3" y="235.9">E</text>
<text x="10.3" y="285.9">F</text>
<text x="35" y="286.9">1</text>
<text x="85" y="286.9">2</text>
<text x="135" y="286.9">3</text>
<text x="185" y="286.9">4</text>
<text x="235" y="286.9">5</text>
<text x="285" y="286.9">6</text>
<text x="335" y="286.9">7</text>
<text x="385" y="286.9">8</text>
<text x="408.3" y="285.9">F</text>
</g>
</svg>
